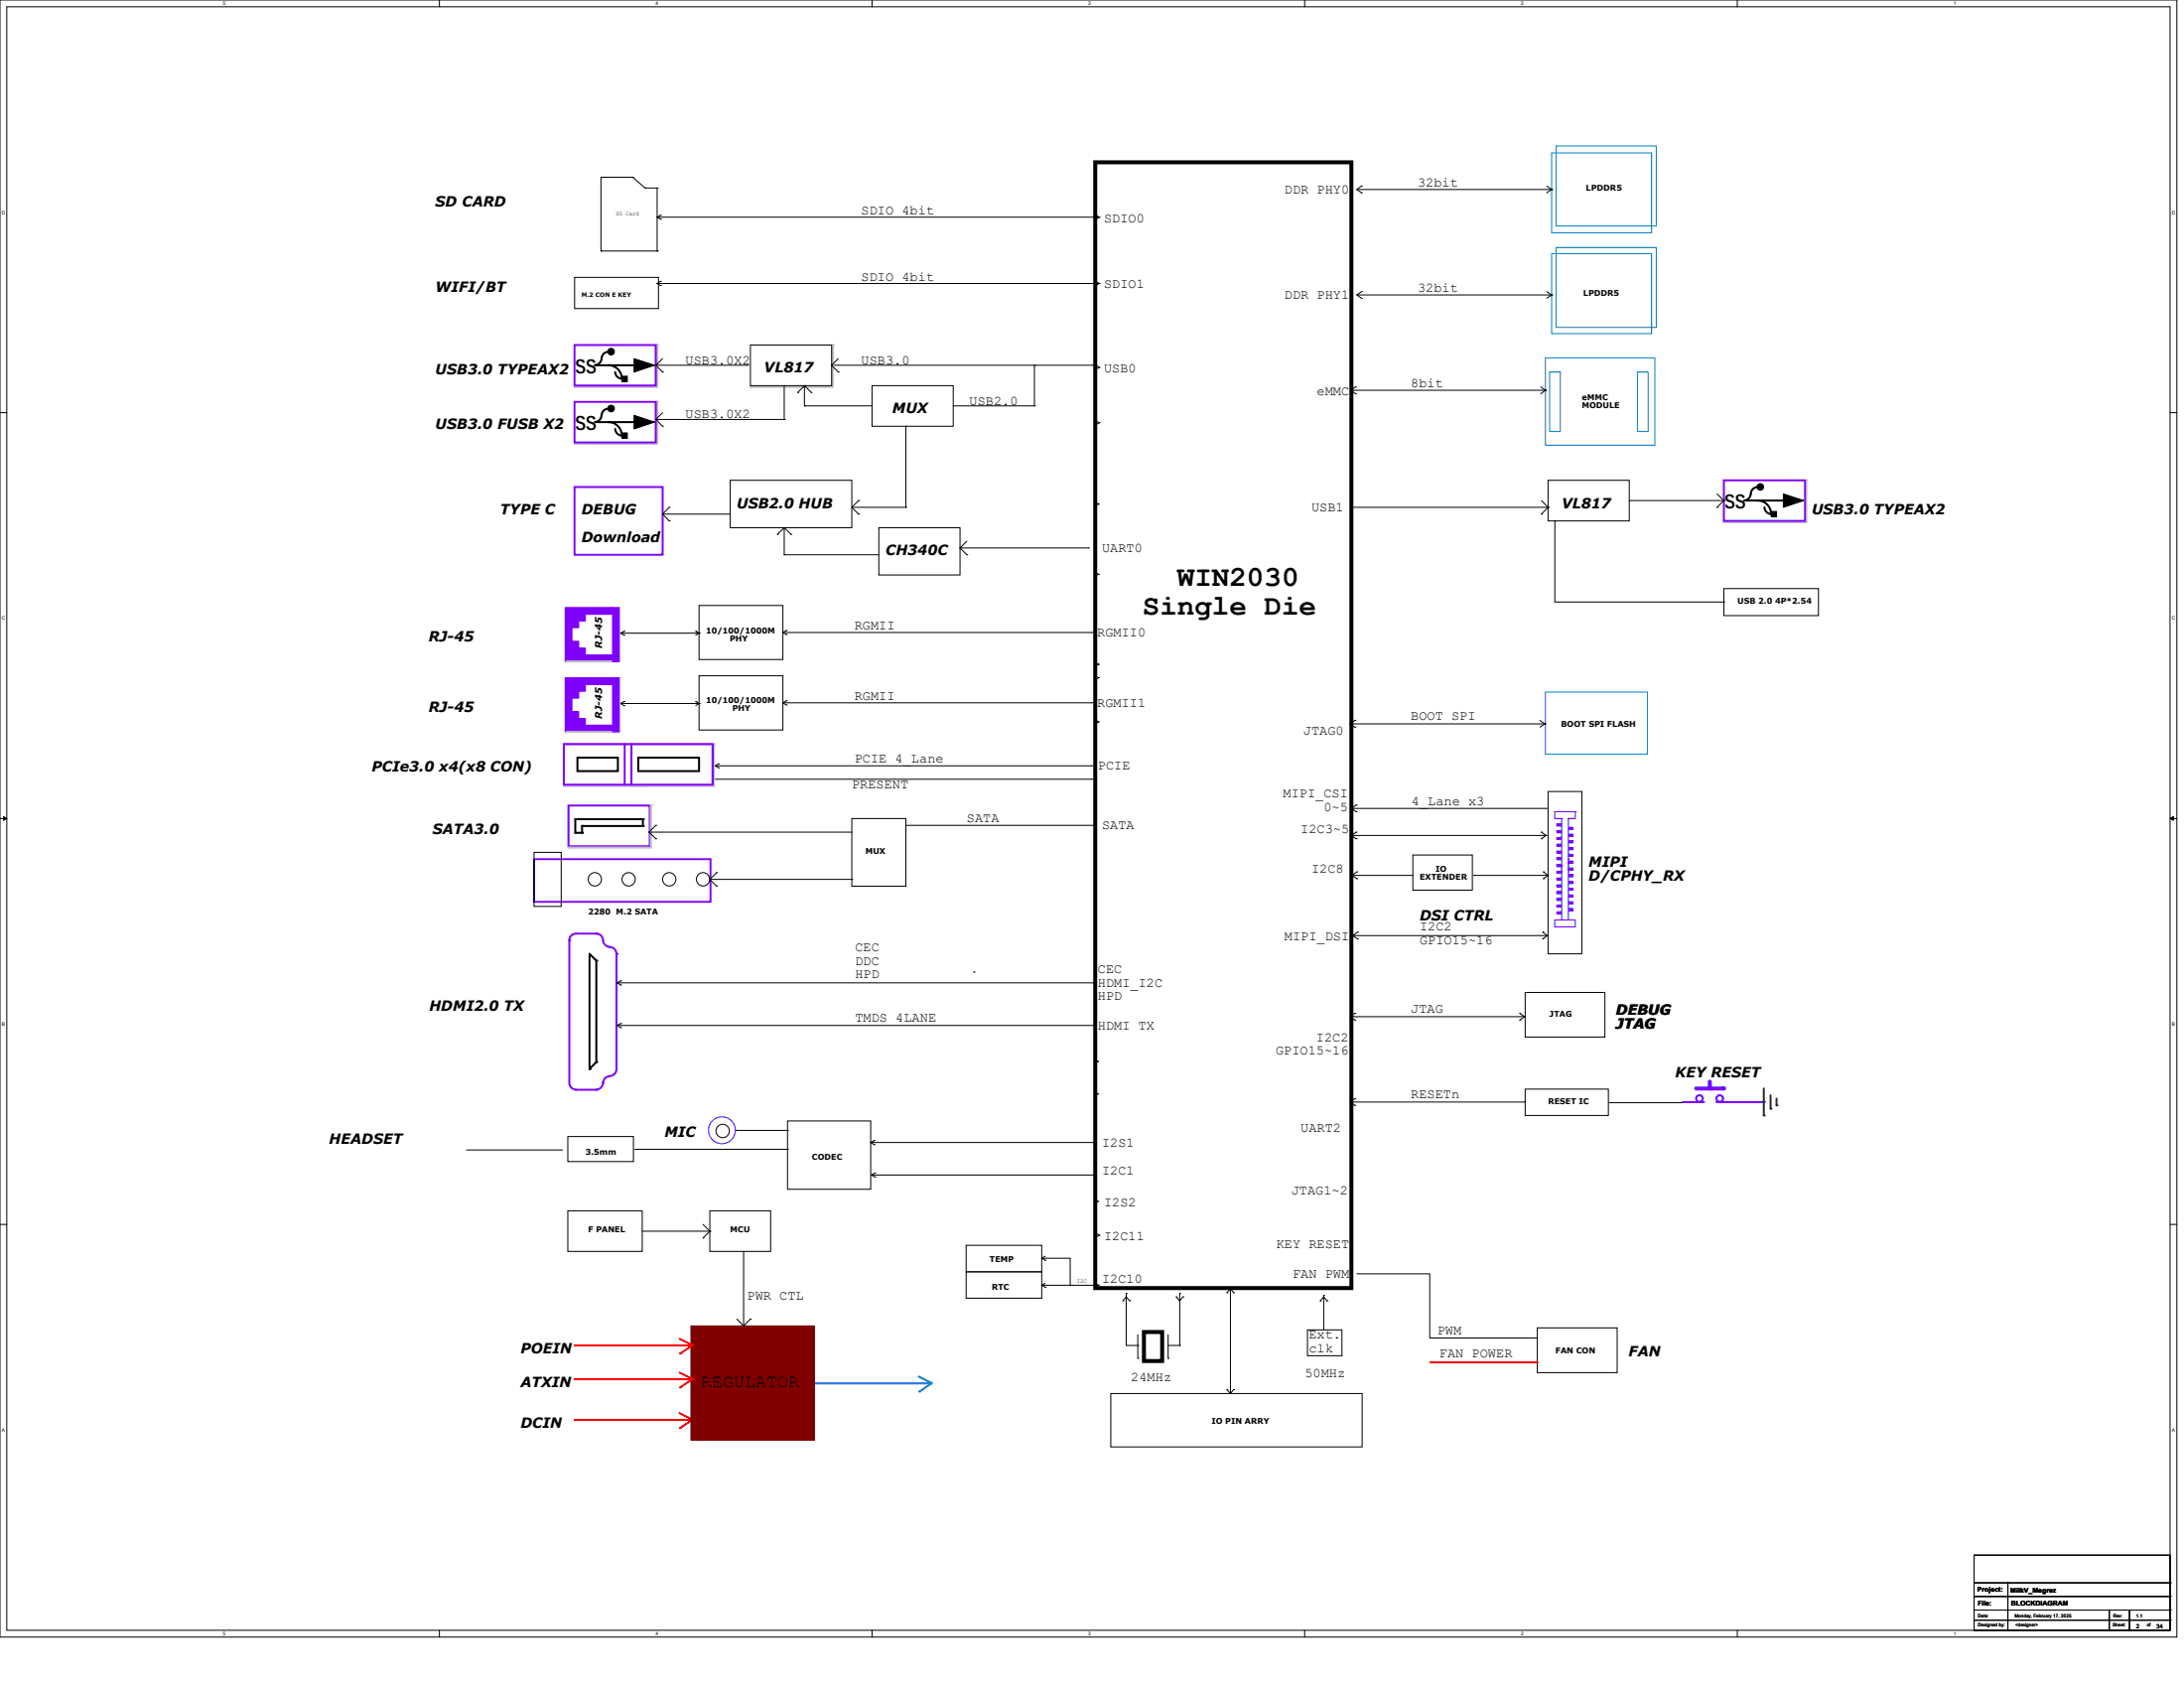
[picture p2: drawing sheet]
<svg xmlns="http://www.w3.org/2000/svg" width="558mm" height="431mm" viewBox="0 0 558 431" stroke-linecap="round" stroke-linejoin="round" font-family="sans-serif">
<g fill="none" stroke="#000" stroke-width=".25">
<path d="M0 0h556.2v418h-556.2zM112.3 0v1.7M222.8 0v1.7M333.3 0v1.7M443.9 0v1.7M1.7 1.7h552.7v414.6h-552.7zM346.7 48.4h49.7M346.7 48.4l1.2 .8M347.9 47.5h.1M347.9 49.2h.1M347.9 47.5l-1.2 .9M395.2 47.5l1.2 .9"/>
<path d="M396.4 48.4h.1M396.4 48.4l-1.2 .8M0 105.4h1.7M554.4 105.4h1.8M0 209h1.7M.9 208.5l.8 .5-.8 .5zM554.4 209l.9-.5v1zM554.4 209h1.8M0 312.6h1.7M554.4 312.6h1.8M287.7 330.2h.1M287.7 330.2v13.3h3"/>
<path d="M301.4 330.2h.1M301.4 330.2v13.3M334.1 339.6h8.8v6.6h-8.8zM338.2 330.7h.1M338.2 330.7v8.9M290.7 346.8h.1M290.7 343.5h.1M290.7 340.8v6M298.4 346.8h.1M298.4 340.8v6M298.4 343.5h3M301.4 343.5h.1"/>
<path d="M112.3 416.3v1.7M222.8 416.3v1.7M333.3 416.3v1.7M443.9 416.3v1.7"/>
</g>
<path d="M.9 208.5l.8 .5-.8 .5zM554.4 209l.9-.5v1z" fill="#000"/>
<path d="M279.8 41.4h65.5v287.5h-65.5zM292.3 340.1h4.6v7.4h-4.6z" fill="none" stroke="#000" stroke-width="1"/>
<path d="M396.4 39h25.6v20.4h-25.6z" fill="none" stroke="#0080c0" stroke-width=".25"/>
<path d="M173.6 360.8l3.1 1.6" fill="none" stroke="#f00" stroke-width=".51"/>
<circle cx="176.7" cy="362.4" r=".25" fill="#f00"/>
<path d="M234.7 351.5l3.1 1.6" fill="none" stroke="#0080c0" stroke-width=".51"/>
<circle cx="237.8" cy="353.1" r=".25" fill="#0080c0"/>
<path d="M146.8 362.5h29.9" fill="none" stroke="#f00" stroke-width=".51"/>
<circle cx="176.7" cy="362.5" r=".25" fill="#f00"/>
<path d="M176.9 362.5l-3.1 2.1" fill="none" stroke="#f00" stroke-width=".51"/>
<circle cx="173.8" cy="364.6" r=".25" fill="#f00"/>
<path d="M208 353.2h29.8" fill="none" stroke="#0080ff" stroke-width=".51"/>
<circle cx="237.8" cy="353.2" r=".25" fill="#0080ff"/>
<path d="M238 353.2l-3.1 2.1" fill="none" stroke="#0080ff" stroke-width=".51"/>
<circle cx="234.9" cy="355.3" r=".25" fill="#0080ff"/>
<path d="M176.5 338.5h31.5v29.2h-31.5z" fill-rule="evenodd" fill="#800000"/>
<path d="M176.5 338.5h31.5v29.2h-31.5z" fill="none" stroke="#800000" stroke-width=".25"/>
<g fill="none" stroke="#000" stroke-width=".25">
<path d="M167.9 55.5h.1M167.9 55.5l.8 .5M167.9 55.5h112.9M168.7 54.9h.1M168.7 56h.1M168.7 54.9l-.8 .6M280 54.9h.1M280 54.9l.8 .6M280.8 55.5h.1M280.8 55.5l-.8 .5M167.9 72.4h.1M167.9 72.4h112.9"/>
<path d="M167.9 72.4l.8 .5M168.7 71.8h.1M168.7 72.9h.1M168.7 71.8l-.8 .6M280 71.8h.1M280 71.8l.8 .6M280.8 72.4h.1M280.8 72.4l-.8 .5M212.5 93.3h66.6M279.1 93.3h.1M280 93.3h.1M280 93.3l.8 .5"/>
<path d="M280.8 93.8h.1M280.8 93.8l-.8 .5M280 107.4h.1M280 107.4l.8 .5M280.8 107.9h.1M280.8 107.9l-.8 .6"/>
</g>
<path d="M167.9 88.1v10.7" fill="none" stroke="#c0c0c0" stroke-width=".51"/>
<circle cx="167.9" cy="88.1" r=".25" fill="#c0c0c0"/>
<path d="M158.9 96.1h1.4v1.3h-1.4z" fill-rule="evenodd" fill="#000"/>
<path d="M158.9 96.1h1.4v1.3h-1.4z" fill="none" stroke="#000" stroke-width=".25"/>
<path d="M146.8 98.8h21.1" fill="none" stroke="#c0c0c0" stroke-width=".51"/>
<circle cx="146.8" cy="98.8" r=".25" fill="#c0c0c0"/>
<path d="M152 93.3h11.6M153.7 91.6a1.69 1.69 0 0 1-1.7 1.6M155.4 93.3a3.4 3.4 0 0 1 3.5 3.5v-.1M155.4 89.8h.1a1.71 1.71 0 0 0-1.8 1.8M157.2 95a1.71 1.71 0 0 0 1.7 1.7" fill="none" stroke="#000" stroke-width=".51"/>
<circle cx="163.6" cy="93.3" r=".25" fill="#000"/>
<g fill="#000">
<path d="M162 91.6l5.2 1.7h-1.7h1.7l-5.2 1.7z" fill-rule="evenodd"/>
<circle cx="156.1" cy="89.8" r=".85"/>
</g>
<g fill="none" stroke="#000" stroke-width=".25">
<path d="M162 91.6l5.2 1.7h-1.7h1.7l-5.2 1.7z"/>
<circle cx="156.1" cy="89.8" r=".85"/>
</g>
<path d="M146.8 88.1h20.8v10.4h-20.8z" fill="none" stroke="#8000ff" stroke-width=".51"/>
<path d="M167.9 102.6v10.7" fill="none" stroke="#c0c0c0" stroke-width=".51"/>
<circle cx="167.9" cy="102.6" r=".25" fill="#c0c0c0"/>
<path d="M158.9 110.5h1.4v1.4h-1.4z" fill-rule="evenodd" fill="#000"/>
<path d="M158.9 110.5h1.4v1.4h-1.4z" fill="none" stroke="#000" stroke-width=".25"/>
<path d="M146.8 113.3h21.1" fill="none" stroke="#c0c0c0" stroke-width=".51"/>
<circle cx="146.8" cy="113.3" r=".25" fill="#c0c0c0"/>
<path d="M152 107.8h11.6M153.7 106a1.7 1.7 0 0 1-1.7 1.7M155.4 107.8a3.4 3.4 0 0 1 3.5 3.5M155.4 104.4a1.7 1.7 0 0 0-1.7 1.6M157.2 109.5a1.71 1.71 0 0 0 1.7 1.7" fill="none" stroke="#000" stroke-width=".51"/>
<circle cx="163.6" cy="107.8" r=".25" fill="#000"/>
<g fill="#000">
<path d="M162 106l5.2 1.8h-1.7h1.7l-5.2 1.7z" fill-rule="evenodd"/>
<circle cx="156.1" cy="104.3" r=".85"/>
</g>
<g fill="none" stroke="#000" stroke-width=".25">
<path d="M162 106l5.2 1.8h-1.7h1.7l-5.2 1.7zM246.8 318h19.3v6.7h-19.3zM246.8 324.7h19.3v6.8h-19.3zM266.1 321.3h.1M266.1 328.2h.1M266.1 321.3h7.3v6.9M266.1 321.3l.9 .5M266.1 328.2l.9 .5M266.1 328.2h14.6M267 321.8h.1M267 328.7h.1M267 320.8l-.9 .5"/>
<path d="M267 327.7l-.9 .5M279.8 327.7h.1M279.8 327.7l.9 .5M280.7 328.2h.1M280.7 328.2l-.9 .5"/>
<circle cx="156.1" cy="104.3" r=".85"/>
</g>
<path d="M146.8 102.6h20.8v10.4h-20.8z" fill="none" stroke="#8000ff" stroke-width=".51"/>
<path d="M158.2 155.1v13.5" fill="none" stroke="#c0c0c0" stroke-width=".51"/>
<circle cx="158.2" cy="168.6" r=".25" fill="#c0c0c0"/>
<path d="M144.4 155.1h12.1v1.7h-6.9v1.8h-1.7v1.7h-1.8v3.4h1.8v1.8h1.7v1.7h6.9v1.7h-12.1z" fill-rule="evenodd" fill="#8000ff"/>
<path d="M144.4 155.1h12.1v1.7h-6.9v1.8h-1.7v1.7h-1.8v3.4h1.8v1.8h1.7v1.7h6.9v1.7h-12.1z" fill="none" stroke="#8000ff" stroke-width=".25"/>
<path d="M144.7 168.9h13.5" fill="none" stroke="#c0c0c0" stroke-width=".51"/>
<circle cx="144.7" cy="168.9" r=".25" fill="#c0c0c0"/>
<path d="M156.5 155.1h1.7v13.8h-1.7z" fill-rule="evenodd" fill="#8000ff"/>
<path d="M156.5 155.1h1.7v13.8h-1.7z" fill="none" stroke="#8000ff" stroke-width=".25"/>
<g fill="none" stroke="#000" stroke-width=".25">
<path d="M279.8 128.2h.1M279.8 128.2l.9 .5M280.7 128.7h.1M280.7 128.7l-.9 .5M178.6 154.6h21.4v13.8h-21.4zM158.6 161.7l.8 .5M158.6 161.7h20M158.6 179.6h20M158.6 179.6l.8 .6M159.4 162.2h.1M159.4 161.2h.1M159.4 179.1h.1"/>
<path d="M159.4 161.2l-.8 .5M159.4 179.1l-.8 .5M177.8 161.2h.1M177.8 179.1h.1M177.8 161.2l.8 .5M177.8 179.1l.8 .5M178.6 172.5h21.4v13.9h-21.4zM178.6 161.7h.1M178.6 179.6h.1M178.6 161.7l-.8 .5M178.6 179.6l-.8 .6M200 161.5h78.9"/>
<path d="M200 161.5l.9 .5M200 179.5h78.9M200 179.5l.9 .5M200.9 162h.1M200.9 161h.1M200.9 178.9h.1M200.9 161l-.9 .5M200.9 178.9l-.9 .6M278.9 161.5h.1M278.9 179.5h.1M159.4 180.2h.1M200.9 180h.1"/>
</g>
<path d="M158.2 173.1v13.5" fill="none" stroke="#c0c0c0" stroke-width=".51"/>
<circle cx="158.2" cy="186.6" r=".25" fill="#c0c0c0"/>
<path d="M144.4 173.1h12.1v1.7h-6.9v1.7h-1.7v1.8h-1.8v3.4h1.8v1.7h1.7v1.8h6.9v1.7h-12.1z" fill-rule="evenodd" fill="#8000ff"/>
<path d="M144.4 173.1h12.1v1.7h-6.9v1.7h-1.7v1.8h-1.8v3.4h1.8v1.7h1.7v1.8h6.9v1.7h-12.1z" fill="none" stroke="#8000ff" stroke-width=".25"/>
<path d="M144.7 186.9h13.5" fill="none" stroke="#c0c0c0" stroke-width=".51"/>
<circle cx="144.7" cy="186.9" r=".25" fill="#c0c0c0"/>
<path d="M156.5 173.1h1.7v13.8h-1.7z" fill-rule="evenodd" fill="#8000ff"/>
<path d="M156.5 173.1h1.7v13.8h-1.7z" fill="none" stroke="#8000ff" stroke-width=".25"/>
<path d="M279.8 146.1h.1M279.8 146.1l.9 .5M280.7 146.6h.1M280.7 146.6l-.9 .5" fill="none" stroke="#000" stroke-width=".25"/>
<path d="M182.4 190v10.7" fill="none" stroke="#c0c0c0" stroke-width=".51"/>
<circle cx="182.4" cy="190" r=".25" fill="#c0c0c0"/>
<path d="M144.1 200.7h21" fill="none" stroke="#c0c0c0" stroke-width=".51"/>
<circle cx="144.1" cy="200.7" r=".25" fill="#c0c0c0"/>
<path d="M159.6 190v10.4" fill="none" stroke="#8000ff" stroke-width=".51"/>
<circle cx="159.6" cy="190" r=".25" fill="#8000ff"/>
<path d="M161.3 190v10.4" fill="none" stroke="#8000ff" stroke-width=".51"/>
<circle cx="161.3" cy="190" r=".25" fill="#8000ff"/>
<path d="M161.3 200.7h21.1" fill="none" stroke="#c0c0c0" stroke-width=".51"/>
<circle cx="161.3" cy="200.7" r=".25" fill="#c0c0c0"/>
<path d="M144.1 190h38v10.4h-38zM145.2 205.7h20.8v10.4h-20.8z" fill="none" stroke="#8000ff" stroke-width=".51"/>
<path d="M147.5 193.5h10.4v3.4h-10.4zM163.1 193.5h15.5v3.4h-15.5z" fill="none" stroke="#000" stroke-width=".51"/>
<path d="M279.8 169.1h.1M279.8 169.1l.9 .5M280.7 169.6h.1M280.7 169.6l-.9 .5M182.8 195.5h96.1M182.8 195.5l.8 .5M183.6 195h.1M183.6 196h.1M183.6 195l-.8 .5M278.9 195.5h.1" fill="none" stroke="#000" stroke-width=".25"/>
<path d="M166.3 205.7v10.7" fill="none" stroke="#c0c0c0" stroke-width=".51"/>
<circle cx="166.3" cy="205.7" r=".25" fill="#c0c0c0"/>
<path d="M145.2 216.4h21.1" fill="none" stroke="#c0c0c0" stroke-width=".51"/>
<circle cx="145.2" cy="216.4" r=".25" fill="#c0c0c0"/>
<path d="M147 209.2h17.3v1.7h-15.6v1.7h-1.7z" fill="none" stroke="#000" stroke-width=".51"/>
<g fill="#000">
<circle cx="147" cy="212.6" r=".25"/>
<circle cx="148.7" cy="210.9" r=".25"/>
<circle cx="148.7" cy="212.6" r=".25"/>
<circle cx="164.3" cy="209.2" r=".25"/>
<circle cx="164.3" cy="210.9" r=".25"/>
</g>
<path d="M279.8 183.8h.1M279.8 183.8l.9 .5M280.7 184.3h.1M280.7 184.3l-.9 .5M231.4 210.7h48.4M279.8 210.7h.1" fill="none" stroke="#000" stroke-width=".25"/>
<path d="M145.5 240.1v36.3M145.5 276.5a1.7 1.7 0 0 0 1.7 1.7" fill="none" stroke="#8000ff" stroke-width=".51"/>
<circle cx="145.5" cy="240.1" r=".25" fill="#8000ff"/>
<path d="M157.5 243.5v29.4" fill="none" stroke="#8000ff" stroke-width=".51"/>
<circle cx="157.5" cy="243.5" r=".25" fill="#8000ff"/>
<path d="M150.6 243.5l1.8 1.8v25.9l-1.8 1.7z" fill="none" stroke="#000" stroke-width=".51"/>
<g fill="#000">
<circle cx="152.4" cy="245.3" r=".25"/>
<circle cx="150.6" cy="272.9" r=".25"/>
<circle cx="152.4" cy="271.2" r=".25"/>
</g>
<path d="M248.7 248.2h.2M248.9 248.2h.1" fill="none" stroke="#000" stroke-width=".25"/>
<path d="M145.5 240.1a1.69 1.69 0 0 1 1.7-1.7h5.2a1.7 1.7 0 0 1 1.7 1.7M154.1 240.1a1.9 1.9 0 0 0 2.1 1.8 1.71 1.71 0 0 1 1.3 1.6M154.1 276.5a1.71 1.71 0 0 1-1.7 1.7M155.8 274.8a1.71 1.71 0 0 0-1.7 1.7M157.5 273.1a1.7 1.7 0 0 1-1.7 1.6" fill="none" stroke="#8000ff" stroke-width=".51"/>
<circle cx="152.4" cy="238.4" r=".25" fill="#8000ff"/>
<path d="M147.2 278.3h5.2" fill="none" stroke="#8000ff" stroke-width=".51"/>
<circle cx="152.4" cy="278.3" r=".25" fill="#8000ff"/>
<g fill="none" stroke="#000" stroke-width=".25">
<path d="M346.7 75.3l1.2 .9M346.7 75.3h49.7M347.9 74.5h.1M347.9 76.2h.1M347.9 74.5l-1.2 .8M395.2 74.5l1.2 .8M396.4 75.3h.1M396.4 75.3l-1.2 .9M344.9 184.8l1.3 .9M344.9 184.8h49.8M346.2 185.7h.1M346.2 183.9h.1"/>
<path d="M346.2 183.9l-1.3 .9M393.4 183.9l1.3 .9M394.7 184.8h.1M394.7 184.8l-1.3 .9M157.7 261.8l.9 .6M157.7 261.8h121.6M158.6 262.4h.1M158.6 261.3h.1M158.6 261.3l-.9 .5M279.3 261.8h.1M279.7 278.8h.1M279.7 270.5h.1"/>
<path d="M279.7 278.8l.8 .5M279.7 270.5l.8 .5M280.5 279.3h.1M280.5 271h.1M280.5 279.3l-.8 .5M280.5 271l-.8 .5M389.7 278.1h21.2v6.7h-21.2zM222.5 291.7h.1M222.5 291.7h57M222.5 291.7l.9 .6M223.4 292.3h.1M223.4 291.2h.1"/>
<path d="M223.4 291.2l-.9 .5M223.5 299.5h.1M223.5 299.5l-.9 .5M279.5 291.7h.1M345.1 281.4h44.4M346.2 280.5h.1M346.2 282.2h.1M346.2 280.5l-1.3 .9 1.3 .8M389.5 281.4h.1M222.6 300l.9 .5M222.6 300h57.1M223.5 300.5h.1"/>
<path d="M279.7 300h.1M314.4 328.7v27.1M283.8 355.8h64.2v13.6h-64.2zM313.5 354.8h.1M313.5 354.8l.9 1M314.4 355.8h.1M315.2 354.8h.1M315.2 354.8l-.8 1"/>
</g>
<path d="M397.6 37.3h25.6v20.4h-25.6zM396.4 64.8h25.6v20.4h-25.6zM397.6 63.2h25.6v20.4h-25.6z" fill="none" stroke="#0080c0" stroke-width=".25"/>
<path d="M394.8 176.7h26.1v15.9h-26.1z" fill="none" stroke="#0080ff" stroke-width=".25"/>
<circle cx="434.2" cy="280.5" r=".85" fill="none" stroke="#00f" stroke-width=".51"/>
<path d="M436.8 276.2v1.7" fill="none" stroke="#00f" stroke-width="1"/>
<circle cx="436.8" cy="277.9" r=".51" fill="#00f"/>
<path d="M433.4 277.9h6.9" fill="none" stroke="#00f" stroke-width="1"/>
<circle cx="440.3" cy="277.9" r=".51" fill="#00f"/>
<path d="M429.9 281.4h5.2" fill="none" stroke="#00f" stroke-width=".51"/>
<circle cx="435.1" cy="281.4" r=".25" fill="#00f"/>
<g fill="none" stroke="#00f" stroke-width=".51">
<path d="M438.5 281.4h12.1"/>
<circle cx="439.4" cy="280.5" r=".85"/>
</g>
<circle cx="450.6" cy="281.4" r=".25" fill="#00f"/>
<path d="M450.6 277.9v6.9" fill="none" stroke="#008000" stroke-width=".51"/>
<circle cx="450.6" cy="284.8" r=".25" fill="#008000"/>
<path d="M452.4 279.7v3.4" fill="none" stroke="#008000" stroke-width=".51"/>
<circle cx="452.4" cy="283.1" r=".25" fill="#008000"/>
<path d="M453.9 280.5v1.7" fill="none" stroke="#008000" stroke-width=".51"/>
<circle cx="453.9" cy="282.2" r=".25" fill="#008000"/>
<path d="M346.7 325.2h18.6v16.4h27.5M392.8 339h20.4v11.5h-20.4z" fill="none" stroke="#000" stroke-width=".25"/>
<path d="M365.5 347.9h27.1" fill="none" stroke="#f00" stroke-width=".51"/>
<circle cx="392.6" cy="347.9" r=".25" fill="#f00"/>
<g fill="none" stroke="#000" stroke-width=".25">
<path d="M279.8 172.5h.1M279.8 172.5l.9 .6M280.7 173.1h.1M280.7 173.1l-.9 .5M182.8 199h96.1M278.9 199h.1M157.7 251h121.6M157.7 251l.9 .5M158.6 250.4h.1M158.6 251.5h.1M158.6 250.4l-.9 .6M279.3 251h.1"/>
<path d="M119.2 293.6h24.5M145.1 290.2h16.7v6.4h-16.7zM162.2 293.5h39M187.9 288.6h13.3M201.2 286.2h21.3v17.5h-21.3zM201.2 288.6h.1M201.2 293.5h.1M279.7 306.2h.1M279.7 306.2l.8 .5M280 314.9h.1M280 314.9l.8 .5M280.5 306.7h.1"/>
<path d="M280.5 306.7l-.8 .6M280.8 315.4h.1M280.8 315.4l-.8 .5M286.9 332.1h.1M286.9 332.1l.8-1 .9 1M288.6 332.1h.1M300.5 331.1h.1M300.5 331.1l.9 1 .9-1M302.3 331.1h.1M313.5 330.1h.1M313.5 330.1l.9-1 .8 1M315.2 330.1h.1"/>
<path d="M337.3 332.1h.1M337.3 332.1l.9-1 .8 1M339 332.1h.1"/>
<circle cx="184.6" cy="288.8" r="1.71"/>
</g>
<circle cx="184.4" cy="288.6" r="3.4" fill="none" stroke="#00f" stroke-width=".25"/>
<path d="M212.8 88.1v10.7" fill="none" stroke="#c0c0c0" stroke-width=".51"/>
<circle cx="212.8" cy="88.1" r=".25" fill="#c0c0c0"/>
<path d="M191.7 98.8h21.1" fill="none" stroke="#c0c0c0" stroke-width=".51"/>
<circle cx="191.7" cy="98.8" r=".25" fill="#c0c0c0"/>
<g fill="none" stroke="#000" stroke-width=".25">
<path d="M167.6 93.3h.1M167.6 93.3l1.7 1.7M167.6 93.3h23.5M169.3 95h.1M169.3 91.6l-1.7 1.7M191.1 93.3h.1M191.7 88.1h20.8v10.4h-20.8zM200.4 98.5v8.6M205.5 98.5h.1M205.5 98.5v5.1M205.5 98.5l-1.7 1.7M205.5 98.5l1.8 1.7"/>
<path d="M212.5 93.3h.1M212.5 93.3l1.7 1.7M214.2 95h.1M214.2 91.6l-1.7 1.7M222.8 98.5h20.7v10.3h-20.7zM264.3 93.3h.1M264.3 93.3v10.3M167.6 107.1h.1M167.6 107.1l1.7 1.7M167.6 107.1h32.8M169.3 108.8h.1M169.3 105.4l-1.7 1.7"/>
<path d="M200.4 107.1h.1M203.8 100.2h.1M205.5 103.6h.1M205.5 103.6h17.3M207.3 100.2h.1M231.4 108.8h.1M231.4 108.8v20.7M243.5 103.6h20.8M264.3 103.6h.1M169.3 131.3h.1M169.3 131.3h17.3M169.3 131.3l1.7 1.7"/>
<path d="M171 129.5h.1M171 133h.1M171 129.5l-1.7 1.8M186.6 122.6h31v12.1h-31zM198.6 136.4h.1M200.4 134.7h.1M200.4 134.7v6.9M200.4 134.7l-1.8 1.7M200.4 134.7l1.7 1.7M202.1 136.4h.1M217.6 129.5h13.8M217.6 129.5l1.8 1.8"/>
<path d="M219.4 127.8h.1M219.4 131.3h.1M219.4 127.8l-1.8 1.7M224.5 134.7h20.8v12.1h-20.8zM231.4 129.5h.1M245.3 139.9h.1M245.3 139.9l1.7 1.7M245.3 139.9h32.8M247 138.2l-1.7 1.7M278.1 139.9h.1M200.4 141.6h.1M200.4 141.6h24.1"/>
<path d="M247 141.6h.1M136.4 217.6h7v13.8h-7zM165.8 212.5h.1M165.8 212.5h51.8M165.8 212.5l1.8 1.7M167.6 210.7h.1M167.6 214.2h.1M167.6 210.7l-1.8 1.8M217.6 209h13.8v17.3h-13.8zM181.4 224.5h36.2M181.4 224.5l1.7 1.8M183.1 222.8h.1"/>
<path d="M183.1 226.3h.1M183.1 222.8l-1.7 1.7M217.6 224.5h.1"/>
<circle cx="179.6" cy="224.5" r="1.7"/>
</g>
<path d="M146.8 124.4h22.5v17.2h-22.5zM136.4 219.4h45.1v10.9h-45.1z" fill="none" stroke="#8000ff" stroke-width=".51"/>
<path d="M173.6 350.5l3.1 1.5" fill="none" stroke="#f00" stroke-width=".51"/>
<circle cx="176.7" cy="352" r=".25" fill="#f00"/>
<path d="M146.8 352.2h29.9" fill="none" stroke="#f00" stroke-width=".51"/>
<circle cx="176.7" cy="352.2" r=".25" fill="#f00"/>
<path d="M176.9 352.2l-3.1 2" fill="none" stroke="#f00" stroke-width=".51"/>
<circle cx="173.8" cy="354.2" r=".25" fill="#f00"/>
<path d="M173.6 341.8l3.1 1.6" fill="none" stroke="#f00" stroke-width=".51"/>
<circle cx="176.7" cy="343.4" r=".25" fill="#f00"/>
<path d="M146.8 343.5h29.9" fill="none" stroke="#f00" stroke-width=".51"/>
<circle cx="176.7" cy="343.5" r=".25" fill="#f00"/>
<path d="M176.9 343.5l-3.1 2.1" fill="none" stroke="#f00" stroke-width=".51"/>
<circle cx="173.8" cy="345.6" r=".25" fill="#f00"/>
<g fill="none" stroke="#000" stroke-width=".25">
<path d="M345.8 238.9h.1M345.8 238.9h49.6M346.8 238h.1M346.8 239.7h.1M346.8 238l-1.2 .9 1.2 .8M376.6 223.5h.1M376.6 223.5h18.9M394.2 238h.1M394.2 239.7h.1M394.2 238l1.2 .9M395.4 238.9l-1.2 .8M145.1 309.2h19v10.3h-19z"/>
<path d="M164.1 314.4h17.3M179.6 316.1h.1M179.6 312.6l1.8 1.8M181.4 309.2h15.5v10.3h-15.5zM181.4 314.4h.1M181.4 314.4l-1.8 1.7M190 319.5v19M188.3 336.8l1.7 1.7M190 338.5h.1M191.7 336.8h.1M191.7 336.8l-1.7 1.7"/>
</g>
<path d="M397.8 220.7h1.2v.6h-1.2z" fill-rule="evenodd" fill="#00f"/>
<path d="M397.8 220.7h1.2v.6h-1.2z" fill="none" stroke="#00f" stroke-width=".25"/>
<path d="M397.8 219h1.2v.5h-1.2z" fill-rule="evenodd" fill="#00f"/>
<path d="M397.8 219h1.2v.5h-1.2z" fill="none" stroke="#00f" stroke-width=".25"/>
<path d="M397.8 217.3h1.2v.5h-1.2z" fill-rule="evenodd" fill="#00f"/>
<path d="M397.8 217.3h1.2v.5h-1.2z" fill="none" stroke="#00f" stroke-width=".25"/>
<path d="M397.8 215.6h1.2v.5h-1.2z" fill-rule="evenodd" fill="#00f"/>
<path d="M397.8 215.6h1.2v.5h-1.2z" fill="none" stroke="#00f" stroke-width=".25"/>
<path d="M397.8 213.8h1.2v.5h-1.2z" fill-rule="evenodd" fill="#00f"/>
<path d="M397.8 213.8h1.2v.5h-1.2z" fill="none" stroke="#00f" stroke-width=".25"/>
<path d="M397.8 212.1h1.2v.5h-1.2z" fill-rule="evenodd" fill="#00f"/>
<path d="M397.8 212.1h1.2v.5h-1.2z" fill="none" stroke="#00f" stroke-width=".25"/>
<path d="M397.8 210.4h1.2v.5h-1.2z" fill-rule="evenodd" fill="#00f"/>
<path d="M397.3 207.3h.1M397.3 209h.1M397.3 207.3v1.7M397.3 209h1.7M397.3 207.3h5.2M397.8 210.4h1.2v.5h-1.2zM399 209h.1M399 209v13.8M400.7 209h.1M400.7 209v13.8M402.5 207.3h.1" fill="none" stroke="#00f" stroke-width=".25"/>
<path d="M400.7 219.9h1.2v.5h-1.2z" fill-rule="evenodd" fill="#00f"/>
<path d="M400.7 219.9h1.2v.5h-1.2z" fill="none" stroke="#00f" stroke-width=".25"/>
<path d="M400.7 218.1h1.2v.6h-1.2z" fill-rule="evenodd" fill="#00f"/>
<path d="M400.7 218.1h1.2v.6h-1.2z" fill="none" stroke="#00f" stroke-width=".25"/>
<path d="M400.7 216.4h1.2v.6h-1.2z" fill-rule="evenodd" fill="#00f"/>
<path d="M400.7 216.4h1.2v.6h-1.2z" fill="none" stroke="#00f" stroke-width=".25"/>
<path d="M400.7 214.7h1.2v.5h-1.2z" fill-rule="evenodd" fill="#00f"/>
<path d="M400.7 214.7h1.2v.5h-1.2z" fill="none" stroke="#00f" stroke-width=".25"/>
<path d="M400.7 213h1.2v.5h-1.2z" fill-rule="evenodd" fill="#00f"/>
<path d="M400.7 213h1.2v.5h-1.2z" fill="none" stroke="#00f" stroke-width=".25"/>
<path d="M400.7 211.2h1.2v.6h-1.2z" fill-rule="evenodd" fill="#00f"/>
<path d="M400.7 211.2h1.2v.6h-1.2zM400.7 209h.1M402.5 207.3h.1M402.5 207.3v1.7h-1.8" fill="none" stroke="#00f" stroke-width=".25"/>
<path d="M397.8 232.8h1.2v.5h-1.2z" fill-rule="evenodd" fill="#00f"/>
<path d="M397.8 232.8h1.2v.5h-1.2z" fill="none" stroke="#00f" stroke-width=".25"/>
<path d="M397.8 231.1h1.2v.5h-1.2z" fill-rule="evenodd" fill="#00f"/>
<path d="M397.8 231.1h1.2v.5h-1.2z" fill="none" stroke="#00f" stroke-width=".25"/>
<path d="M397.8 229.4h1.2v.5h-1.2z" fill-rule="evenodd" fill="#00f"/>
<path d="M397.8 229.4h1.2v.5h-1.2z" fill="none" stroke="#00f" stroke-width=".25"/>
<path d="M397.8 227.7h1.2v.5h-1.2z" fill-rule="evenodd" fill="#00f"/>
<path d="M397.8 227.7h1.2v.5h-1.2z" fill="none" stroke="#00f" stroke-width=".25"/>
<path d="M397.8 225.9h1.2v.5h-1.2z" fill-rule="evenodd" fill="#00f"/>
<path d="M397.8 225.9h1.2v.5h-1.2z" fill="none" stroke="#00f" stroke-width=".25"/>
<path d="M397.8 224.2h1.2v.5h-1.2z" fill-rule="evenodd" fill="#00f"/>
<path d="M397.8 224.2h1.2v.5h-1.2z" fill="none" stroke="#00f" stroke-width=".25"/>
<path d="M397.8 222.5h1.2v.5h-1.2z" fill-rule="evenodd" fill="#00f"/>
<path d="M400.7 219.4h.1M400.7 219.4v15.5M397.8 222.5h1.2v.5h-1.2zM399 221.1h.1M399 221.1v13.8" fill="none" stroke="#00f" stroke-width=".25"/>
<path d="M400.7 230.3h1.2v.5h-1.2z" fill-rule="evenodd" fill="#00f"/>
<path d="M400.7 230.3h1.2v.5h-1.2z" fill="none" stroke="#00f" stroke-width=".25"/>
<path d="M400.7 228.5h1.2v.5h-1.2z" fill-rule="evenodd" fill="#00f"/>
<path d="M400.7 228.5h1.2v.5h-1.2z" fill="none" stroke="#00f" stroke-width=".25"/>
<path d="M400.7 226.8h1.2v.5h-1.2z" fill-rule="evenodd" fill="#00f"/>
<path d="M400.7 226.8h1.2v.5h-1.2z" fill="none" stroke="#00f" stroke-width=".25"/>
<path d="M400.7 225h1.2v.6h-1.2z" fill-rule="evenodd" fill="#00f"/>
<path d="M400.7 225h1.2v.6h-1.2z" fill="none" stroke="#00f" stroke-width=".25"/>
<path d="M400.7 223.3h1.2v.6h-1.2z" fill-rule="evenodd" fill="#00f"/>
<path d="M400.7 223.3h1.2v.6h-1.2z" fill="none" stroke="#00f" stroke-width=".25"/>
<path d="M400.7 221.6h1.2v.5h-1.2z" fill-rule="evenodd" fill="#00f"/>
<path d="M400.7 221.6h1.2v.5h-1.2z" fill="none" stroke="#00f" stroke-width=".25"/>
<path d="M400.7 232h1.2v.5h-1.2z" fill-rule="evenodd" fill="#00f"/>
<path d="M397.3 234.9h5.2v1.7h-5.2zM400.7 232h1.2v.5h-1.2z" fill="none" stroke="#00f" stroke-width=".25"/>
<g fill="none" stroke="#000" stroke-width=".25">
<path d="M345.1 99.7h49.7M345.1 99.7l1.2 .8M346.3 98.8h.1M346.3 98.8l-1.2 .9M393.7 98.8l1.1 .9M394.8 99.7h.1M394.8 99.7l-1.1 .8M346.3 100.5h.1M345.4 129.5h50.1M393.8 131.3h.1M393.8 127.8l1.7 1.7M395.5 122.6h20.8v10.4h-20.8z"/>
<path d="M395.5 129.5h.1M395.5 129.5l-1.7 1.8M345.3 206.4h49.7M345.3 206.4l1.2 .9M345.3 213.3h49.7M345.3 213.3l1.2 .9M346.5 205.5h.1M346.5 207.3h.1M346.5 212.5h.1M346.5 214.2h.1M346.5 205.5l-1.2 .9M346.5 212.5l-1.2 .8"/>
<path d="M361 218.3h15.2v9h-15.2zM393.8 212.5h.1M393.8 214.2h.1M393.8 212.5l1.2 .8M395 206.4h.1M395 213.3h.1M395 213.3l-1.2 .9M395.5 202.1h8.7v41.4h-8.7zM345.4 223.5h.1M345.4 223.5h15.6M345.4 223.5l1.3 .9M346.7 222.6h.1"/>
<path d="M346.7 224.4h.1M346.7 222.6l-1.3 .9M394.3 222.6h.1M394.3 224.4h.1M394.3 222.6l1.2 .9-1.2 .9M345.1 259.6h44.4M346.2 258.7h.1M346.2 258.7l-1.3 .9 1.3 .9M388.3 258.7h.1M388.3 258.7l1.2 .9M389.5 259.6h.1M389.5 259.6l-1.2 .9"/>
<path d="M389.7 253.4h20.3v11.4h-20.3zM346.2 260.5h.1M388.3 260.5h.1"/>
</g>
<path d="M394.8 91.4h28v22.3h-28zM395.9 95h2.8v15.2h-2.8z" fill="none" stroke="#0080c0" stroke-width=".25"/>
<path d="M461.5 122.6v10.7" fill="none" stroke="#c0c0c0" stroke-width=".51"/>
<circle cx="461.5" cy="122.6" r=".25" fill="#c0c0c0"/>
<path d="M452.5 130.6h1.4v1.4h-1.4z" fill-rule="evenodd" fill="#000"/>
<path d="M452.5 130.6h1.4v1.4h-1.4z" fill="none" stroke="#000" stroke-width=".25"/>
<path d="M440.4 133.3h21.1" fill="none" stroke="#c0c0c0" stroke-width=".51"/>
<circle cx="440.4" cy="133.3" r=".25" fill="#c0c0c0"/>
<path d="M445.6 127.8h11.6M447.3 126.1a1.69 1.69 0 0 1-1.7 1.7M449.1 127.8a3.4 3.4 0 0 1 3.4 3.5M449.1 124.4a1.71 1.71 0 0 0-1.8 1.7M450.8 129.5a1.71 1.71 0 0 0 1.7 1.7" fill="none" stroke="#000" stroke-width=".51"/>
<circle cx="457.2" cy="127.8" r=".25" fill="#000"/>
<g fill="#000">
<path d="M455.6 126.1l5.2 1.7h-1.7h1.7l-5.2 1.7z" fill-rule="evenodd"/>
<circle cx="449.7" cy="124.3" r=".85"/>
</g>
<g fill="none" stroke="#000" stroke-width=".25">
<path d="M161.7 45.3h.1M161.7 45.3h-8.2v18.8M161.7 45.3l3.1 2.7M164.8 48h.1M164.8 48h3.1M167.9 48h.1M167.9 48v16.1M146.8 70.8h21.4v8h-21.4zM153.5 64.1h.1M153.5 64.1h14.4M167.9 64.1h.1M397.3 133h.1"/>
<path d="M397.3 133v20.7h43.1M416.3 127.8h24.1M438.7 129.5h.1M438.7 126.1l1.7 1.7M440.4 127.8h.1M440.4 127.8l-1.7 1.7M455.6 126.1l5.2 1.7h-1.7h1.7l-5.2 1.7zM440.4 150.3h24.2v6.9h-24.2zM440.4 153.7h.1M411.1 281.6h18.5M429.6 281.6h.1M504.4 397.1h50v19.2h-50z"/>
<path d="M504.4 404.2h50M504.4 407.6h50M504.4 411.1h50M504.4 413.7h50M513 416.3h.1M513 404.2v12.1M538.9 416.3h.1M538.9 411.1v5.2M544.1 416.3h.1M544.1 411.1v5.2M554.4 404.2h.1M554.4 407.6h.1"/>
<path d="M554.4 411.1h.1M554.4 413.7h.1"/>
<circle cx="449.7" cy="124.3" r=".85"/>
<circle cx="152" cy="224.5" r="1.7"/>
<circle cx="160.6" cy="224.5" r="1.7"/>
<circle cx="171" cy="224.5" r="1.7"/>
</g>
<path d="M440.4 122.6h20.8v10.4h-20.8z" fill="none" stroke="#8000ff" stroke-width=".51"/>
<path d="M418.3 95h2.8v15.2h-2.8z" fill="none" stroke="#0080c0" stroke-width=".25"/>
<g font-size="7.4">
<text x="300.8" y="149.6">WIN2030</text>
<text x="291.9" y="157">Single Die</text>
</g>
<g font-size="5">
<text x="147" y="95.1">SS</text>
<text x="147" y="109.6">SS</text>
<text x="440.6" y="129.6">SS</text>
</g>
<text font-size="4.7" x="179.1" y="354.2">REGULATOR</text>
<g font-size="3.6">
<text x="111.3" y="52.8">SD CARD</text>
<text x="111.3" y="74.4">WIFI/BT</text>
<text x="111.3" y="95.5">USB3.0 TYPEAX2</text>
<text x="195.2" y="95.2">VL817</text>
<text x="228" y="105.5">MUX</text>
<text x="111.3" y="109.6">USB3.0 FUSB X2</text>
<text x="127.8" y="131.4">TYPE C</text>
<text x="148.5" y="131.4">DEBUG</text>
<text x="188.3" y="129.7">USB2.0 HUB</text>
<text x="399" y="129.7">VL817</text>
<text x="462.9" y="131.4">USB3.0 TYPEAX2</text>
<text x="148.5" y="138.3">Download</text>
<text x="226.3" y="141.8">CH340C</text>
<text x="109.5" y="163.9">RJ-45</text>
<text x="109.5" y="181.9">RJ-45</text>
<text x="95" y="197.1">PCIe3.0 x4(x8 CON)</text>
<text x="110.5" y="212.9">SATA3.0</text>
<text x="405.9" y="221.2">MIPI</text>
<text x="405.9" y="224.8">D/CPHY_RX</text>
<text x="362.7" y="235">DSI CTRL</text>
<text x="109.7" y="258">HDMI2.0 TX</text>
<text x="412.8" y="259.1">DEBUG</text>
<text x="412.8" y="262.7">JTAG</text>
<text x="428" y="275">KEY RESET</text>
<text x="84.1" y="292.1">HEADSET</text>
<text x="169.8" y="290.3">MIC</text>
<text x="133" y="345.6">POEIN</text>
<text x="416.1" y="346.3">FAN</text>
<text x="133" y="354.2">ATXIN</text>
<text x="133" y="364.6">DCIN</text>
</g>
<g font-size="3.4">
<text x="362.2" y="47.6">32bit</text>
<text x="328.2" y="49.5">DDR PHY0</text>
<text x="220" y="54.7">SDIO 4bit</text>
<text x="282.1" y="56.8">SDIO0</text>
<text x="220" y="71.6">SDIO 4bit</text>
<text x="282.1" y="73.5">SDIO1</text>
<text x="328.2" y="76.3">DDR PHY1</text>
<text x="362.2" y="74.5">32bit</text>
<text x="175.1" y="93">USB3.0X2</text>
<text x="220" y="93">USB3.0</text>
<text x="282.1" y="95">USB0</text>
<text x="336.5" y="100.8">eMMC</text>
<text x="360.5" y="98.9">8bit</text>
<text x="175.1" y="106.8">USB3.0X2</text>
<text x="247.7" y="103.4">USB2.0</text>
<text x="335.1" y="130.5">USB1</text>
<text x="281.6" y="140.9">UART0</text>
<text x="218.3" y="160.7">RGMII</text>
<text x="280.3" y="162.5">RGMII0</text>
<text x="218.3" y="178.7">RGMII</text>
<text x="280.3" y="180.5">RGMII1</text>
<text x="360.5" y="183.9">BOOT SPI</text>
<text x="333" y="187.5">JTAG0</text>
<text x="218.3" y="194.8">PCIE 4_Lane</text>
<text x="280.5" y="196.5">PCIE</text>
<text x="217.6" y="201.3">PRESENT</text>
<text x="327.8" y="203.6">MIPI_CSI</text>
<text x="247" y="210">SATA</text>
<text x="338.2" y="207">0~5</text>
<text x="360.6" y="205.7">4_Lane x3</text>
<text x="281.6" y="211.7">SATA</text>
<text x="332.3" y="212.7">I2C3~5</text>
<text x="335.1" y="222.8">I2C8</text>
<text x="362.7" y="237.6">I2C2</text>
<text x="218.5" y="243">CEC</text>
<text x="328.2" y="240">MIPI_DSI</text>
<text x="362.7" y="241">GPIO15~16</text>
<text x="218.5" y="246.4">DDC</text>
<text x="218.5" y="249.8">HPD</text>
<text x="280.5" y="248.5">CEC</text>
<text x="280.5" y="251.9">HDMI_I2C</text>
<text x="280.5" y="255.4">HPD</text>
<text x="218.5" y="260.9">TMDS 4LANE</text>
<text x="280.5" y="263">HDMI TX</text>
<text x="360.5" y="258.7">JTAG</text>
<text x="325.9" y="269.4">GPIO15~16</text>
<text x="336.3" y="265.9">I2C2</text>
<text x="360.5" y="280.3">RESETn</text>
<text x="281.6" y="292.9">I2S1</text>
<text x="332.3" y="289.1">UART2</text>
<text x="281.6" y="299.8">I2C1</text>
<text x="329.9" y="305">JTAG1~2</text>
<text x="282.1" y="307.9">I2S2</text>
<text x="282.1" y="316.6">I2C11</text>
<text x="326.1" y="318.8">KEY RESET</text>
<text x="281.6" y="327.4">I2C10</text>
<text x="330.2" y="326.4">FAN PWM</text>
<text x="190.9" y="331.8">PWR CTL</text>
<text x="334.4" y="341.8">Ext.</text>
<text x="367.2" y="340.7">PWM</text>
<text x="334.4" y="345.2">clk</text>
<text x="367.7" y="346.6">FAN POWER</text>
<text x="289" y="352.6">24MHz</text>
<text x="333.4" y="351.6">50MHz</text>
</g>
<g font-size="2.4">
<text x="153.8" y="165.5" transform="rotate(-90 153.8 165.5)">RJ-45</text>
<text x="153.8" y="183.4" transform="rotate(-90 153.8 183.4)">RJ-45</text>
</g>
<g font-size="2">
<text x="405.2" y="48.7">LPDDR5</text>
<text x="404.5" y="75.6">LPDDR5</text>
<text x="404.2" y="102.3">eMMC</text>
<text x="404.2" y="104.3">MODULE</text>
<text x="443.9" y="154.1">USB 2.0</text>
<text x="453.5" y="154.1">4P*2.54</text>
<text x="180.3" y="161.7">10/100/1000M</text>
<text x="186.4" y="163.7">PHY</text>
<text x="180.3" y="179.6">10/100/1000M</text>
<text x="187.1" y="181.7">PHY</text>
<text x="398.8" y="185.7">BOOT SPI FLASH</text>
<text x="221.1" y="218">MUX</text>
<text x="362.7" y="224.7">EXTENDER</text>
<text x="366.8" y="222.6">IO</text>
<text x="150.3" y="233.5">2280 M.2 SATA</text>
<text x="395.9" y="259.6">JTAG</text>
<text x="395.5" y="281.9">RESET IC</text>
<text x="149.6" y="294.9">3.5mm</text>
<text x="207.4" y="296">CODEC</text>
<text x="150.3" y="314.7">F PANEL</text>
<text x="186.6" y="314.7">MCU</text>
<text x="252.9" y="322.3">TEMP</text>
<text x="253.4" y="329.4">RTC</text>
<text x="397.4" y="345.4">FAN CON</text>
<text x="309.5" y="363.6">IO PIN ARRY</text>
</g>
<g font-size="1.7">
<text x="505.2" y="406.4">Project:</text>
<text x="513.7" y="406.6">MilkV_Megrez</text>
<text x="505.4" y="409.9">File:</text>
<text x="513.8" y="410">BLOCKDIAGRAM</text>
</g>
<g font-size="1.5">
<text x="157.4" y="55.1">SD Card</text>
<text x="148.5" y="75.9">M.2 CON E KEY</text>
<text x="275.2" y="327.7">I2C</text>
<text x="545.8" y="415.8">2</text>
<text x="551" y="415.8">34</text>
</g>
<g font-size="1.3">
<text x="57" y="1.4">5</text>
<text x="167.5" y="1.4">4</text>
<text x="278" y="1.4">3</text>
<text x="388.6" y="1.4">2</text>
<text x="499.1" y="1.4">1</text>
<text x=".5" y="54.7">D</text>
<text x="554.9" y="54.7">D</text>
<text x=".5" y="158.3">C</text>
<text x="554.9" y="158.3">C</text>
<text x=".5" y="262">B</text>
<text x="554.9" y="262">B</text>
<text x=".5" y="365.6">A</text>
<text x="554.9" y="365.6">A</text>
<text x="57" y="417.6">5</text>
<text x="167.5" y="417.6">4</text>
<text x="278" y="417.6">3</text>
<text x="388.6" y="417.6">2</text>
<text x="499.1" y="417.6">1</text>
</g>
<g font-size="1.2">
<text x="505.4" y="412.9">Date:</text>
<text x="514.7" y="412.9">Monday, February 17, 2025</text>
<text x="539.9" y="412.9">Rev:</text>
<text x="545.8" y="412.9">1.1</text>
<text x="505.4" y="415.3">Designed by:</text>
<text x="514.9" y="415.3">&lt;designer&gt;</text>
<text x="539.8" y="415.3">Sheet:</text>
<text x="548.6" y="415.3">of</text>
</g>
</svg>
